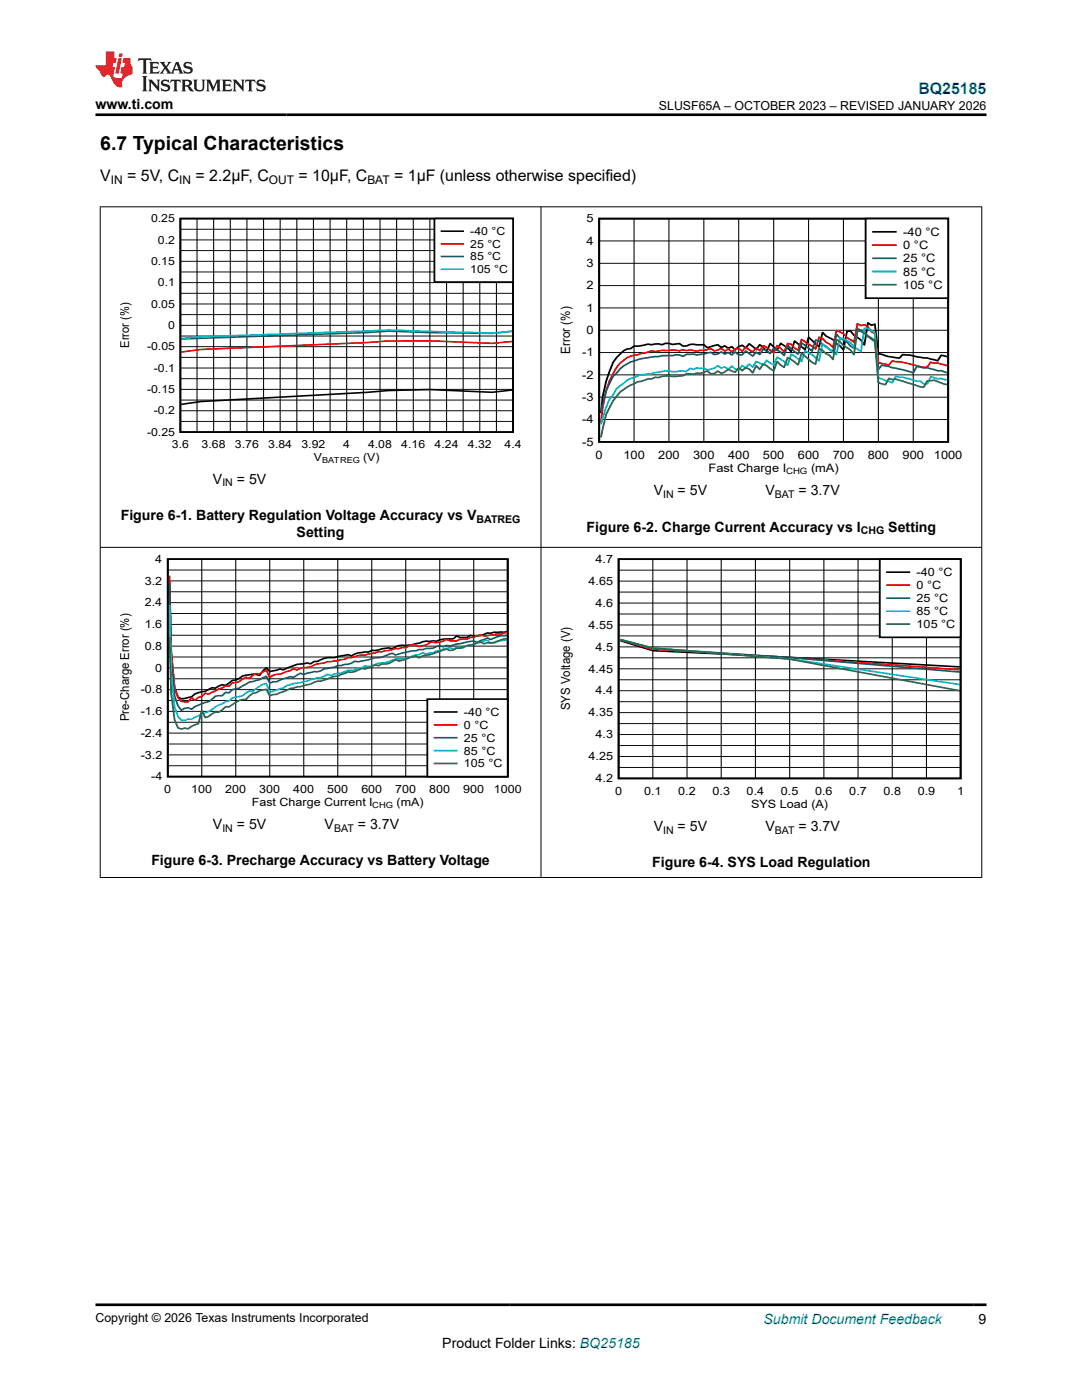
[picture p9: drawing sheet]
<svg xmlns="http://www.w3.org/2000/svg" width="216mm" height="279mm" viewBox="0 0 216 279" stroke-linecap="round" stroke-linejoin="round" font-family="sans-serif">
<path d="M36 43.6h66.4v42.6h-66.4zM102.2 77.8l-4 .5-12.4-.6-8.3 .2-4.2 .4-33.2 1.8-3.9 .6" fill="none" stroke="#000" stroke-width=".34"/>
<g fill="none" stroke="#000" stroke-width=".2">
<path d="M36 58.5h66.4M36 56.4h66.4M36 54.3h66.4M36 52.2h66.4M36 50h66.4M36 47.9h66.4M36 45.8h66.4M39.3 43.6v42.6M42.6 43.6v42.6M46 43.6v42.6M49.3 43.6v42.6M52.6 43.6v42.6"/>
<path d="M55.9 43.6v42.6M59.2 43.6v42.6M62.5 43.6v42.6M65.9 43.6v42.6M69.2 43.6v42.6M72.5 43.6v42.6M75.8 43.6v42.6M79.1 43.6v42.6M82.5 43.6v42.6M85.8 43.6v42.6M89.1 43.6v42.6M92.4 43.6v42.6"/>
<path d="M95.7 43.6v42.6M99.1 43.6v42.6M36 79.8h66.4M36 77.7h66.4M36 75.6h66.4M36 73.4h66.4M36 71.3h66.4M36 69.2h66.4M36 67.1h66.4M36 64.9h66.4M36 62.8h66.4M36 60.7h66.4"/>
<path d="M36 84.1h66.4M36 82h66.4"/>
</g>
<path d="M102.2 68.1l-4 .4-12.4-.5h-8.3l-4.2 .4-33.2 1.3-3.9 .6" fill="none" stroke="#f00" stroke-width=".34"/>
<path d="M102.2 66.1l-4 .4-12.4-.1-8.3-.3-4.2 .3-37.1 1.3" fill="none" stroke="#156" stroke-width=".34"/>
<path d="M102.2 66.1l-4 .4-20.7-.6-37.4 1.3-3.9 .3" fill="none" stroke="#0bc" stroke-width=".34"/>
<path d="M86.7 43.6h15.7v12.7h-15.7z" fill-rule="evenodd" fill="#fff"/>
<path d="M86.7 43.6h15.7v12.7h-15.7zM88.1 46.1h4.3" fill="none" stroke="#000" stroke-width=".34"/>
<path d="M88.1 48.7h4.3" fill="none" stroke="#f00" stroke-width=".34"/>
<path d="M88.1 51.2h4.3" fill="none" stroke="#156" stroke-width=".34"/>
<path d="M88.1 53.7h4.3" fill="none" stroke="#0bc" stroke-width=".34"/>
<path d="M119.6 43.6h69.6v44.6h-69.6zM189 71.2l-1.2-.3-.7 1.1-2.1-.6-2.1-.2-1.4-.4h-1.4l-.7 .7-2-.3-2.1-.6-.7-5.9-.7 .2-.7-.5-.7 4.4-.7-1-1.4-.9-.7-.9-.7 .1-.7 3.7-.7-.8-.7-.4-.7-.8-1.4-.7-.7-.7-.7 2.8-2.1-1.9-.7 2.5-2.1-1.7-.6 2.1-.7-.8-1.4-.9-.7 1.3-1.4-1.2-.7 1.5-1.4-1.3-.7 1-1.4-1.2-.7 .8-.7-.5-.7 .3-.7 .6-.7-.6-.7 .3-.7-.5-.7 .4-.7-.6-2.1 .6-.7-.6-2-.1h-.7l-.7 .4h-.7l-.7-.5-1.4 .1-.7-.2h-.7l-.7 .3-.7-.2-1.4 .2-.7-.1-1.4 .3-1.4 .1-.7 .5h-.7a7.6 7.6 0 0 0-3.5 4.5l-.6 2-.8 3.1-.3 3.2" fill="none" stroke="#000" stroke-width=".35"/>
<g fill="none" stroke="#000" stroke-width=".2">
<path d="M119.6 57h69.6M119.6 52.5h69.6M119.6 48.1h69.6M126.5 43.6v44.6M133.5 43.6v44.6M140.4 43.6v44.6M147.4 43.6v44.6M154.4 43.6v44.6M161.3 43.6v44.6M168.3 43.6v44.6M175.3 43.6v44.6M182.2 43.6v44.6"/>
<path d="M119.6 79.3h69.6M119.6 74.8h69.6M119.6 70.4h69.6M119.6 65.9h69.6M119.6 61.5h69.6M119.6 83.7h69.6"/>
</g>
<path d="M189 73l-1.9-.5h-.7l-.7-.2-.7 1h-.7l-3.5-.8-2.7-.5-.7 .9-2.1-.5-.7-5.8-.7-.4-.7-1-.7-.4-.7 .2-.7-.4-.7 3.7-1.4-.9-.7-.8-1.4-.7-.7 3.4-.7-.6-.7-.4-.7-.8-.7-.2-.7 2.3-2.8-1.9-.6 2.2-.8-.4-.6-.8-.7-.2-.7 1.7-1.4-1.3-.7 1.5-1.4-1.1-.7-.3-.7 1-.7-.6-.7 .8-1.4-.9-.7 .8-.7-.6-.7 .1-.7 .6-.7-.5-.7 .4-.7-.6-1.4 .5-.7-.4-1.4 .3-1.3 .2-2.8-.3-.7 .2a6.5 6.5 0 0 0-2.8-.1l-2.1 .3-.7-.2-2.8 .8a5.6 5.6 0 0 0-4.9 3.8l-1.3 3.2-.8 3.7-.3 2.9" fill="none" stroke="#f00" stroke-width=".35"/>
<path d="M189 74.4l-1.2-.4h-.7l-2.1-.6h-.7l-1.4-.3-.7 1.3-6.2-1.5-.7 .9-.7-5.6-1.4-1.1-.7-.9-1.4-.6-.7 3.9-.7-.5-.7-.8-1.4-.7-.7-.8-.7 3.5-.7-.4-.7-.7-.7-.3-.7-.7-.7-.2-.7 2.2-2.1-1.7-.6 2.3-2.1-1.8-.7 2-.7-.6-1.4-.8-.7 1-.7-.5-.7-.3-.7 1.1-.7-.5-.7 .8-1.4-1.1-.7 .8h-.7l-.7-.6-.7 .6-.7-.5-.7 .4-.7-.5-.7 .4-.7 .2-.7-.5-2.7 .5-.7-.1h-1.4l-.7 .4-.7-.3h-.7l-.7 .2h-2.1l-.7 .2a13.8 13.8 0 0 0-7 1.8l-2.1 2.1-.7 1.4-.6 1.5-1.1 4" fill="none" stroke="#156" stroke-width=".35"/>
<path d="M189 75.8l-1.2-.3-.7 .1-1.4-.4-.7 1.4h-.7l-.7-.5h-.7l-2.8-.8h-.7l-.7-.2-.6 1.3-2.8-1-.7-9-1.4-.9h-.7l-.7 4.7-1.4-.9a4.4 4.4 0 0 0-2.8-1.9l-.7 3.4-1.4-1.1-.7-.4-.7-.7-.7 3.5-1.4-1.3-1.4-.8-.7 2.1-2-1.4-.7 2.2-.7-.8-1.4-.8-.7 1.5-1.4-.9-.7 1-1.4-.8-.7 1.2-.7-.7-.7 .8-.7-.5-.7 .9-.7-.1-.7-.6-.7 .6-.7-.5-.7 .3-.7-.5-.7 .5-1.4 .4-.7-.5h-1.3l-.7 .3-.7-.2-.7 .7-.7-.2a8.1 8.1 0 0 1-3.5 0l-2.8 .6a8.5 8.5 0 0 0-5.6 1.9l-1.4 1.1-1.4 2-.6 1.6-1.1 3.5" fill="none" stroke="#0bc" stroke-width=".35"/>
<path d="M189 76.7h-.5l-2.1-.8-1.4 .1-.7 1.3-.7-.1-4.9-1.5-.6 .1-.7-.3-.7 1.3-1.4-.4-.7-8.4-2.8-1.9-.7-.1-.7 4.8-.7-1-1.4-.8-.7-.8-.7-.4-.7 3.9-.7-.8-.7-.3-.7-.7-.7-.4-.7 3.2-.7-.4-2.1-1.8-.6 2.3-1.4-1.1-.7-.3-.7 1.9-.7-.4-.7-.8-.7 1.9-2.1-1.4-.7 1.1-.7-.7-.7 1.4-.7-.7-.7-.4-.7 .7-.7-.6-.7 .9-1.4-.6-.7 .5-.7 .3-.7-.4-.7 .5h-.7l-.7-.5-1.3 .4h-.7l-.7 .2-1.4-.1-.7 .4-2.1 .1a5.1 5.1 0 0 0-2.8 .3l-.7-.1-.7 .3h-.7a15.8 15.8 0 0 0-5.6 2.6 13 13 0 0 0-3.5 7.4l-.3 1.7" fill="none" stroke="#286b49" stroke-width=".35"/>
<path d="M172.7 43.6h16.5v15.9h-16.5z" fill-rule="evenodd" fill="#fff"/>
<path d="M172.7 43.6h16.5v15.9h-16.5zM174.2 46.3h4.5" fill="none" stroke="#000" stroke-width=".35"/>
<path d="M174.2 48.9h4.5" fill="none" stroke="#f00" stroke-width=".35"/>
<path d="M174.2 51.5h4.5" fill="none" stroke="#156" stroke-width=".35"/>
<path d="M174.2 54.2h4.5" fill="none" stroke="#0bc" stroke-width=".35"/>
<path d="M174.2 56.8h4.5" fill="none" stroke="#286b49" stroke-width=".35"/>
<path d="M33.5 111.6h67.8v43.4h-67.8zM33.8 115.8l.4 14.9 .6 6.5 .7 1.9 .7 .4 2-.4a4.3 4.3 0 0 1 2.7-1.1l1.4-.7h.7l1.3-.6 .7 .1 1.4-1 .6-.1 .7-.3a4.6 4.6 0 0 1 3.4-.8l.7 .2 .7-.9 .7-.6 .6 .7 2.1-.5 .6 .2 1.4-.6a5.4 5.4 0 0 1 2.7-.6l.7-.2 .7 .2 .6-.5h.7a5 5 0 0 1 3.4-.7l2.7-.6 .7 .2a5.2 5.2 0 0 1 3.4-.8l.7-.3 1.3-.1a4.8 4.8 0 0 1 2.7-.2 3.3 3.3 0 0 1 2.8-.6l1.3-.2 2.7-.8 2.1 .1a6.9 6.9 0 0 1 3.4-.5l.6-.6 .7 .3h1.4l.6-.4a4.9 4.9 0 0 0 3.4-.5l3.4-.1 .5-.2" fill="none" stroke="#000" stroke-width=".34"/>
<g fill="none" stroke="#000" stroke-width=".2">
<path d="M33.5 118.1h67.8M33.5 115.9h67.8M33.5 113.8h67.8M40.3 111.6v43.4M47 111.6v43.4M53.8 111.6v43.4M60.6 111.6v43.4M67.4 111.6v43.4M74.2 111.6v43.4M81 111.6v43.4M87.7 111.6v43.4M94.5 111.6v43.4"/>
<path d="M33.5 139.8h67.8M33.5 137.6h67.8M33.5 135.5h67.8M33.5 133.3h67.8M33.5 131.1h67.8M33.5 129h67.8M33.5 126.8h67.8M33.5 124.6h67.8M33.5 122.4h67.8M33.5 120.3h67.8M33.5 152.8h67.8M33.5 150.7h67.8"/>
<path d="M33.5 148.5h67.8M33.5 146.3h67.8M33.5 144.1h67.8M33.5 142h67.8"/>
</g>
<path d="M33.8 114.9l.4 14.6 .6 7.9 .7 1.8 .7 .8 1.4 .1 .6-.8 .7 .5 .7-.6 .7-.2 .6-.7 .7 .2 2.1-1 .6-.2 .7-.4 .7 .1 .7-.7 1.3-.3 1.4-.8 .7 .2 .6-.6 .7-.4 .7 .1 1.4-.8 .6 1.5 .7-.4 1.4-.2 2-.7 .7-.4 .7 .2 .6-.4a7.5 7.5 0 0 0 3.4-.8l1.4-.2 .7-.3 2-.1 1.4-.3 .6-.3h.7a5.1 5.1 0 0 1 2.7-.5l2.7-.7h.7l2.7-.6h.7l.7-.3 .7 .1 .6-.5 .7-.2 1.4 .5 1.3-.4 .7-.4 .7-.2a3.7 3.7 0 0 0 2.7-.5 3 3 0 0 0 2.7 0h1.4l.6-.4h.7l.7-.4h.7a5.6 5.6 0 0 0 3.4-.4l.6 .2 .7-.3h.5" fill="none" stroke="#f00" stroke-width=".34"/>
<path d="M33.8 116.6l.4 14.9 .6 7.4 .7 2 .7 .8 .7-.4h.7l.6 .2 .7-.5 2.7-1 1.4-1.1h1.3l.7-.7 .7 .1 .7-.7 1.3-.3 2.1-1.2 2-.5 1.4-.6 .6 1.3 .7-.3 .7 .1 2.7-1.1 .7 .2 1.3-.8 .7 .2 2-.6 .7 .1 .7-.2 .7-.4 2-.3 .7-.4 2-.2 1.4-.6 .7 .1 3.4-.8a4.7 4.7 0 0 0 2.7-.7l.6-.2 .7 .3a24.2 24.2 0 0 1 5.5-1l.6-.3h1.4l1.3-.6 .7 .3 .7-.3 .7 .1 4.7-1 .7 .3 2-.9 .7 .3a6.9 6.9 0 0 1 3.2-.8" fill="none" stroke="#156" stroke-width=".34"/>
<path d="M33.8 120.7l.4 13.4 .6 7.1 .7 1.8 .7 .8h.7l.7-.3 .6 .1 2.1-1.1a6.2 6.2 0 0 0 2.7-1.4l1.3-.6 .7-.5 .7-.1 .7-.6a5.8 5.8 0 0 0 3.4-1.4l.6 .1a5.9 5.9 0 0 1 2.8-1.6l.6 1.8 2.7-.9 .7-.5 4.1-.9 2-.7 .7 .1 1.4-.7 .6 .2 .7-.3 1.4-.1 1.3-.6 1.4-.1 .7-.4h.7l.6-.4 .7 .1 .7-.1a4.4 4.4 0 0 1 2.7-.7l.7-.1a3.5 3.5 0 0 1 2.7-.6l3.4-.9 .7-.4 .6 .4 .7-.3h.7l.7-.3 1.3-.5 1.4-.2 .7 .2 .6-.2h1.4l.7-.4 .6-.1 2.1-.6 .7-.3 .6-.1 .7 .6a5.3 5.3 0 0 1 2.7-.6l.5-.2" fill="none" stroke="#0bc" stroke-width=".34"/>
<path d="M33.8 127.1l.4 11.3 .6 5.3 .7 1.6 .7 .2 .7-.2 .7 .2 .6-.5 1.4-.6 .7-2.6 .6 1.4 .7-.2 1.4-.9 .7 .1 1.3-1.2 .7 .1a6.2 6.2 0 0 1 3.4-1.5l1.3-1.2 2.1-.7 .7-.1 .6 1.3 .7-.3h.7l2.7-1.2a26.3 26.3 0 0 0 5.4-1.5h.7l2-.7 1.4-.3 2-.8a3.7 3.7 0 0 0 2.8-.7l.6 .1 2.1-.8 .6 .1 .7-.3a3.3 3.3 0 0 0 2.7-.9l.7 .3 3.4-1 .7 .4 .7-.4 1.3-.2 3.4-1.2 .7 .3 .7-.1 .6-.4 .7 .1 1.4-.6 1.3-.2 1.4-.5 .7 .4 .6-.2a3.4 3.4 0 0 0 2.7-.6l1.2-.2" fill="none" stroke="#286b49" stroke-width=".34"/>
<path d="M85.3 139.5h16v15.5h-16z" fill-rule="evenodd" fill="#fff"/>
<path d="M85.3 139.5h16v15.5h-16zM86.7 142.1h4.4" fill="none" stroke="#000" stroke-width=".34"/>
<path d="M86.7 144.7h4.4" fill="none" stroke="#f00" stroke-width=".34"/>
<path d="M86.7 147.2h4.4" fill="none" stroke="#156" stroke-width=".34"/>
<path d="M86.7 149.8h4.4" fill="none" stroke="#0bc" stroke-width=".34"/>
<path d="M86.7 152.4h4.4" fill="none" stroke="#286b49" stroke-width=".34"/>
<path d="M123.4 111.6h68.3v43.8h-68.3zM123.8 127.9l6.5 2 27.3 1.3 33.9 1.9" fill="none" stroke="#000" stroke-width=".35"/>
<g fill="none" stroke="#000" stroke-width=".2">
<path d="M123.4 118.2h68.3M123.4 116h68.3M123.4 113.8h68.3M130.3 111.6v43.8M137.1 111.6v43.8M143.9 111.6v43.8M150.7 111.6v43.8M157.6 111.6v43.8M164.4 111.6v43.8M171.2 111.6v43.8M178 111.6v43.8M184.9 111.6v43.8"/>
<path d="M123.4 137.8h68.3M123.4 135.7h68.3M123.4 133.5h68.3M123.4 131.3h68.3M123.4 129.1h68.3M123.4 126.9h68.3M123.4 124.7h68.3M123.4 122.5h68.3M123.4 120.4h68.3M123.4 153.2h68.3M123.4 151h68.3M123.4 148.8h68.3"/>
<path d="M123.4 146.6h68.3M123.4 144.4h68.3M123.4 142.2h68.3M123.4 140h68.3"/>
</g>
<path d="M123.8 127.7l6.5 1.9 27.3 1.6 33.9 2.5" fill="none" stroke="#f00" stroke-width=".35"/>
<path d="M123.8 127.6l6.5 1.8 27.3 1.8 33.9 2.9" fill="none" stroke="#156" stroke-width=".35"/>
<path d="M123.8 127.6l6.5 1.7 27.3 2.2 33.9 5.1" fill="none" stroke="#0bc" stroke-width=".35"/>
<path d="M123.8 127.7l6.5 1.6 27.3 2.2 33.9 6.3" fill="none" stroke="#286b49" stroke-width=".35"/>
<path d="M175.5 111.6h16.2v15.6h-16.2z" fill-rule="evenodd" fill="#fff"/>
<path d="M175.5 111.6h16.2v15.6h-16.2zM177 114.2h4.4" fill="none" stroke="#000" stroke-width=".35"/>
<path d="M177 116.8h4.4" fill="none" stroke="#f00" stroke-width=".35"/>
<path d="M177 119.4h4.4" fill="none" stroke="#156" stroke-width=".35"/>
<path d="M177 122h4.4" fill="none" stroke="#0bc" stroke-width=".35"/>
<path d="M177 124.5h4.4" fill="none" stroke="#286b49" stroke-width=".35"/>
<path d="M19.9 41.3h176.1M20 41.2v134M107.9 41.2v134M195.9 41.2v134M19.9 109.2h176.1M19.9 175.1h176.1" fill="none" stroke="#000" stroke-width=".2"/>
<path d="M27.7 11.6l-.2 .6 .5-.2h.6v.1v2.2l-.2 .4h1l-.2-.4v-2.2v-.1h.5l.5 .2-.1-.6zM29.8 12.4l.2 .3v1.6l-.2 .4h1.9l.1-.6a1.08 1.08 0 0 1-1.3 .2v-.7h.6l.4 .2v-.7l-.4 .2h-.6v-.5l.2-.2a1 1 0 0 1 1 .3l-.1-.5zM31.8 12.4l1 1.1-1 1.2h.9l-.2-.2 .4-.8 .5 .8-.2 .2h1.6l-.2-.2 .1-.5h1l.1 .5-.1 .2h.9l-.2-.4-.8-1.9h-.5l-1 2.1-.8-1.1 .9-1h-.8l.2 .2-.5 .6-.3-.6 .1-.2zM35.2 12.8l.4 1h-.8zM36.8 12.5a.65 .65 0 0 0-.2 .7 .65 .65 0 0 0 .6 .5l.7 .1 .1 .3a.79 .79 0 0 1-.7 .4 .79 .79 0 0 1-.7-.5l.1 .7 .2-.1a.93 .93 0 0 0 1.1 0 .93 .93 0 0 0 .4-.9 1.46 1.46 0 0 0-1.2-.6l-.1-.3a1.09 1.09 0 0 1 1.2 .2l-.2-.6-.1 .1-.6-.2zM28.4 15.2l.2 .4v2.2l-.2 .4h1l-.2-.4v-2.2l.2-.4zM29.6 15.9l.2 .4v1.5l-.2 .4h.8l-.3-.4v-1.3l1.7 1.8v-2l.2-.4h-.8l.2 .2 .1 1.1-1.2-1.3zM32.3 16a.65 .65 0 0 0-.2 .8 .65 .65 0 0 0 .7 .4l.6 .2 .1 .2a.79 .79 0 0 1-.7 .4 .79 .79 0 0 1-.7-.5l.1 .7 .2-.1a.93 .93 0 0 0 1.1 .1 .93 .93 0 0 0 .4-1 1.46 1.46 0 0 0-1.2-.5l-.1-.4a1.09 1.09 0 0 1 1.2 .2l-.2-.6-.1 .1-.6-.1zM34.1 15.9l-.1 .6a.63 .63 0 0 1 .7-.3l.1 1.6-.3 .4h1l-.2-.4v-1.6a.66 .66 0 0 1 .8 .3l-.1-.6zM36.2 15.9l.2 .4v1.5l-.2 .4h.9l-.2-.2v-.7h.5l.1 .2a.79 .79 0 0 0 1.2 .6l-1-.9a.61 .61 0 0 0 .6-.6 .61 .61 0 0 0-.5-.7zM36.9 16.2h.2a.47 .47 0 0 1 .5 .1 .47 .47 0 0 1 .1 .5l-.2 .1-.6 .1zM38.5 15.9l.2 .2a2.27 2.27 0 0 0 .4 2 1.04 1.04 0 0 0 1.7-.7v-1.3l.2-.2h-.8l.2 .4v1.1a.6 .6 0 0 1-.6 .6 .6 .6 0 0 1-.6-.6v-1.1l.3-.4zM41.1 15.9l.2 .4v1.5l-.2 .4h.7l-.2-.4v-1.4l.9 1.9 .8-1.9v1.4l-.2 .4h1l-.3-.4v-1.5l.3-.4h-.8l-.7 1.5-.7-1.5zM44.3 15.9l.2 .4v1.5l-.2 .4h1.9l.1-.6a1.09 1.09 0 0 1-1.3 .2v-.7h.6l.4 .2v-.6l-.4 .2h-.6v-.6l.2-.1a1.01 1.01 0 0 1 1 .3l-.1-.6zM46.4 15.9l.3 .4v1.5l-.3 .4h.8l-.2-.4v-1.3l1.6 1.8v-2l.2-.4h-.7l.2 .2v1.1l-1.2-1.3zM49 15.9l-.1 .6a.63 .63 0 0 1 .8-.3v1.6l-.3 .4h1l-.2-.4v-1.6a.66 .66 0 0 1 .8 .3l-.1-.6zM51.4 16a.65 .65 0 0 0-.2 .8 .65 .65 0 0 0 .6 .4l.6 .2 .2 .2a.79 .79 0 0 1-.8 .4 .79 .79 0 0 1-.6-.5l.1 .7 .2-.1a.93 .93 0 0 0 1 .1 .93 .93 0 0 0 .5-1 1.46 1.46 0 0 0-1.3-.5l-.1-.4a1.09 1.09 0 0 1 1.3 .2l-.2-.6-.2 .1-.5-.1z" fill="#231f20"/>
<path d="M21.1 10.3v2.7h-2.1l.1 .4 .9 1a.95 .95 0 0 0 .9 .9 .59 .59 0 0 1 .6-.4 .59 .59 0 0 1 .5 .3l.4 .8a1.59 1.59 0 0 0 2.1 1.4 1.61 1.61 0 0 1 1-2.3l1-.3-.1-1.5a1.59 1.59 0 0 1-.4-1.7h-1.4l-.2 .9h.5l-.1 .9h-.5l-.2 .9v.3l.4 .1-.2 .9h-.6a.73 .73 0 0 1-1.1-.7l.3-1.5h-.5l.2-.9h.5l.2-.9h-.5v-1.3zM23.6 11.6l-.6 3.1h.7l.6-3.1zM23.8 10.7l-.1 .6h.7l.1-.6z" fill="#ed1c24"/>
<path d="M19 22.9h177.8M19 260.4h177.8" fill="none" stroke="#000" stroke-width=".53"/>
<text font-size="3.9" x="20" y="29.9">6.7 Typical Characteristics</text>
<text font-size="3.2" fill="#00f" x="183.3" y="18.7">BQ25185</text>
<g font-size="3.2">
<text x="20" y="36.1">V</text>
<text x="25.4" y="36.1">= 5V, C</text>
<text x="39" y="36.1">= 2.2µF, C</text>
<text x="59.6" y="36.1">= 10µF, C</text>
<text x="78.6" y="36.1">= 1µF (unless otherwise specified)</text>
</g>
<g font-size="2.8">
<text x="19" y="21.8">www.ti.com</text>
<text x="42.5" y="96.5">V</text>
<text x="47.3" y="96.5">= 5V</text>
<text x="130.4" y="98.7">V</text>
<text x="135.2" y="98.7">= 5V</text>
<text x="152.7" y="98.7">V</text>
<text x="159.4" y="98.7">= 3.7V</text>
<text x="24.1" y="103.8">Figure 6-1. Battery Regulation Voltage Accuracy vs V</text>
<text x="59.2" y="107.2">Setting</text>
<text x="117" y="106.1">Figure 6-2. Charge Current Accuracy vs I</text>
<text x="177.3" y="106.1">Setting</text>
<text x="42.5" y="165.4">V</text>
<text x="47.3" y="165.4">= 5V</text>
<text x="64.8" y="165.4">V</text>
<text x="71.4" y="165.4">= 3.7V</text>
<text x="130.4" y="165.8">V</text>
<text x="135.2" y="165.8">= 5V</text>
<text x="152.7" y="165.8">V</text>
<text x="159.4" y="165.8">= 3.7V</text>
<text x="30.2" y="172.7">Figure 6-3. Precharge Accuracy vs Battery Voltage</text>
<text x="130.1" y="173.1">Figure 6-4. SYS Load Regulation</text>
<text x="88.3" y="269">Product Folder Links: BQ25185</text>
<text x="195.3" y="264.2">9</text>
</g>
<text font-size="2.8" fill="#00f" x="152.4" y="264.2">Submit Document Feedback</text>
<text font-size="2.6" x="113.8" y="70.6" transform="rotate(-90 113.8 70.6)">Error (%)</text>
<g font-size="2.5">
<text x="131.5" y="21.9">SLUSF65A – OCTOBER 2023 – REVISED JANUARY 2026</text>
<text x="25.8" y="69.4" transform="rotate(-90 25.8 69.4)">Error (%)</text>
<text x="25.8" y="144" transform="rotate(-90 25.8 144)">Pre-Charge Error (%)</text>
<text x="113.8" y="141.7" transform="rotate(-90 113.8 141.7)">SYS Voltage (V)</text>
<text x="19" y="263.9">Copyright © 2026 Texas Instruments Incorporated</text>
</g>
<g font-size="2.4">
<text x="22.1" y="36.7">IN</text>
<text x="35.8" y="36.7">IN</text>
<text x="53.7" y="36.7">OUT</text>
<text x="73.3" y="36.7">BAT</text>
</g>
<g font-size="2.3">
<text x="117" y="44.4">5</text>
<text x="180.2" y="47.1">-4</text>
<text x="182.5" y="47.1">0 °C</text>
<text x="117" y="53.3">3</text>
<text x="117" y="48.8">4</text>
<text x="180.2" y="49.7">0</text>
<text x="180.2" y="52.4">25 °C</text>
<text x="182.4" y="49.7">°C</text>
<text x="117" y="57.8">2</text>
<text x="180.2" y="55">85 °C</text>
<text x="180.2" y="57.6">105 °C</text>
<text x="117" y="62.2">1</text>
<text x="116.2" y="71.1">-1</text>
<text x="117" y="66.7">0</text>
<text x="116.2" y="75.6">-2</text>
<text x="116.2" y="80">-3</text>
<text x="116.2" y="88.9">-5</text>
<text x="116.2" y="84.5">-4</text>
<text x="118.8" y="91.6">0</text>
<text x="124.4" y="91.6">100</text>
<text x="131.3" y="91.6">200</text>
<text x="138.3" y="91.6">300</text>
<text x="141.4" y="94.2">Fast Charge I</text>
<text x="145.3" y="91.6">400</text>
<text x="152.2" y="91.6">500</text>
<text x="159.2" y="91.6">600</text>
<text x="161.8" y="94.2">(mA)</text>
<text x="166.2" y="91.6">700</text>
<text x="173.1" y="91.6">800</text>
<text x="180.1" y="91.6">900</text>
<text x="186.3" y="91.6">1000</text>
<text x="31" y="112.3">4</text>
<text x="118.8" y="112.3">4.7</text>
<text x="28.9" y="116.7">3.2</text>
<text x="117.4" y="116.7">4.65</text>
<text x="182.9" y="115">-4</text>
<text x="182.9" y="117.6">0</text>
<text x="185" y="117.6">°C</text>
<text x="185.1" y="115">0 °C</text>
<text x="28.9" y="125.4">1.6</text>
<text x="28.9" y="121">2.4</text>
<text x="117.4" y="125.5">4.55</text>
<text x="118.8" y="121.1">4.6</text>
<text x="182.9" y="120.2">25 °C</text>
<text x="182.9" y="122.8">85 °C</text>
<text x="182.9" y="125.4">105 °C</text>
<text x="28.9" y="129.7">0.8</text>
<text x="118.8" y="129.8">4.5</text>
<text x="31" y="134">0</text>
<text x="117.4" y="134.2">4.45</text>
<text x="28.1" y="142.7">-1.6</text>
<text x="28.1" y="138.4">-0.8</text>
<text x="92.6" y="142.9">-4</text>
<text x="94.8" y="142.9">0 °C</text>
<text x="117.4" y="143">4.35</text>
<text x="118.8" y="138.6">4.4</text>
<text x="28.1" y="147">-2.4</text>
<text x="92.6" y="145.5">0</text>
<text x="92.6" y="148">25 °C</text>
<text x="94.7" y="145.5">°C</text>
<text x="118.8" y="147.3">4.3</text>
<text x="28.1" y="151.4">-3.2</text>
<text x="30.2" y="155.7">-4</text>
<text x="92.6" y="150.6">85 °C</text>
<text x="92.6" y="153.2">105 °C</text>
<text x="117.4" y="151.7">4.25</text>
<text x="32.8" y="158.3">0</text>
<text x="38.2" y="158.3">100</text>
<text x="45" y="158.3">200</text>
<text x="50.2" y="160.9">Fast Charge Current I</text>
<text x="51.7" y="158.3">300</text>
<text x="58.5" y="158.3">400</text>
<text x="65.3" y="158.3">500</text>
<text x="72.1" y="158.3">600</text>
<text x="78.9" y="158.3">700</text>
<text x="79.1" y="160.9">(mA)</text>
<text x="85.7" y="158.3">800</text>
<text x="92.4" y="158.3">900</text>
<text x="98.5" y="158.3">1000</text>
<text x="118.8" y="156.1">4.2</text>
<text x="122.7" y="158.7">0</text>
<text x="128.5" y="158.7">0.1</text>
<text x="135.3" y="158.7">0.2</text>
<text x="142.2" y="158.7">0.3</text>
<text x="149" y="158.7">0.4</text>
<text x="149.9" y="161.3">SYS Load (A)</text>
<text x="155.8" y="158.7">0.5</text>
<text x="162.6" y="158.7">0.6</text>
<text x="169.5" y="158.7">0.7</text>
<text x="176.3" y="158.7">0.8</text>
<text x="183.1" y="158.7">0.9</text>
<text x="191" y="158.7">1</text>
</g>
<g font-size="2.2">
<text x="30.1" y="44.3">0.25</text>
<text x="93.8" y="46.9">-4</text>
<text x="96" y="46.9">0 °C</text>
<text x="30.1" y="52.9">0.15</text>
<text x="31.5" y="48.6">0.2</text>
<text x="93.8" y="49.4">25 °C</text>
<text x="93.8" y="52">85 °C</text>
<text x="31.5" y="57.1">0.1</text>
<text x="93.8" y="54.5">105 °</text>
<text x="99.6" y="54.5">C</text>
<text x="30.1" y="61.4">0.05</text>
<text x="33.6" y="65.7">0</text>
<text x="29.3" y="69.9">-0.05</text>
<text x="30.7" y="74.2">-0.1</text>
<text x="29.3" y="78.4">-0.15</text>
<text x="30.7" y="82.7">-0.2</text>
<text x="29.3" y="87">-0.25</text>
<text x="34.3" y="89.5">3.6</text>
<text x="40.2" y="89.5">3.68</text>
<text x="46.9" y="89.5">3.76</text>
<text x="53.5" y="89.5">3.84</text>
<text x="60.2" y="89.5">3.92</text>
<text x="68.5" y="89.5">4</text>
<text x="73.4" y="89.5">4.08</text>
<text x="80.1" y="89.5">4.16</text>
<text x="86.7" y="89.5">4.24</text>
<text x="93.4" y="89.5">4.32</text>
<text x="100.7" y="89.5">4.4</text>
<text x="62.6" y="92">V</text>
<text x="72.5" y="92">(V)</text>
</g>
<g font-size="2.1">
<text x="44.4" y="97.1">IN</text>
<text x="132.3" y="99.3">IN</text>
<text x="154.6" y="99.3">BAT</text>
<text x="95.1" y="104.4">BATREG</text>
<text x="171.8" y="106.6">CHG</text>
<text x="44.4" y="165.9">IN</text>
<text x="66.7" y="165.9">BAT</text>
<text x="132.3" y="166.3">IN</text>
<text x="154.6" y="166.3">BAT</text>
</g>
<g font-size="1.7">
<text x="64.3" y="92.4">BATREG</text>
<text x="156.8" y="94.6">CHG</text>
<text x="74.3" y="161.3">CHG</text>
</g>
</svg>
